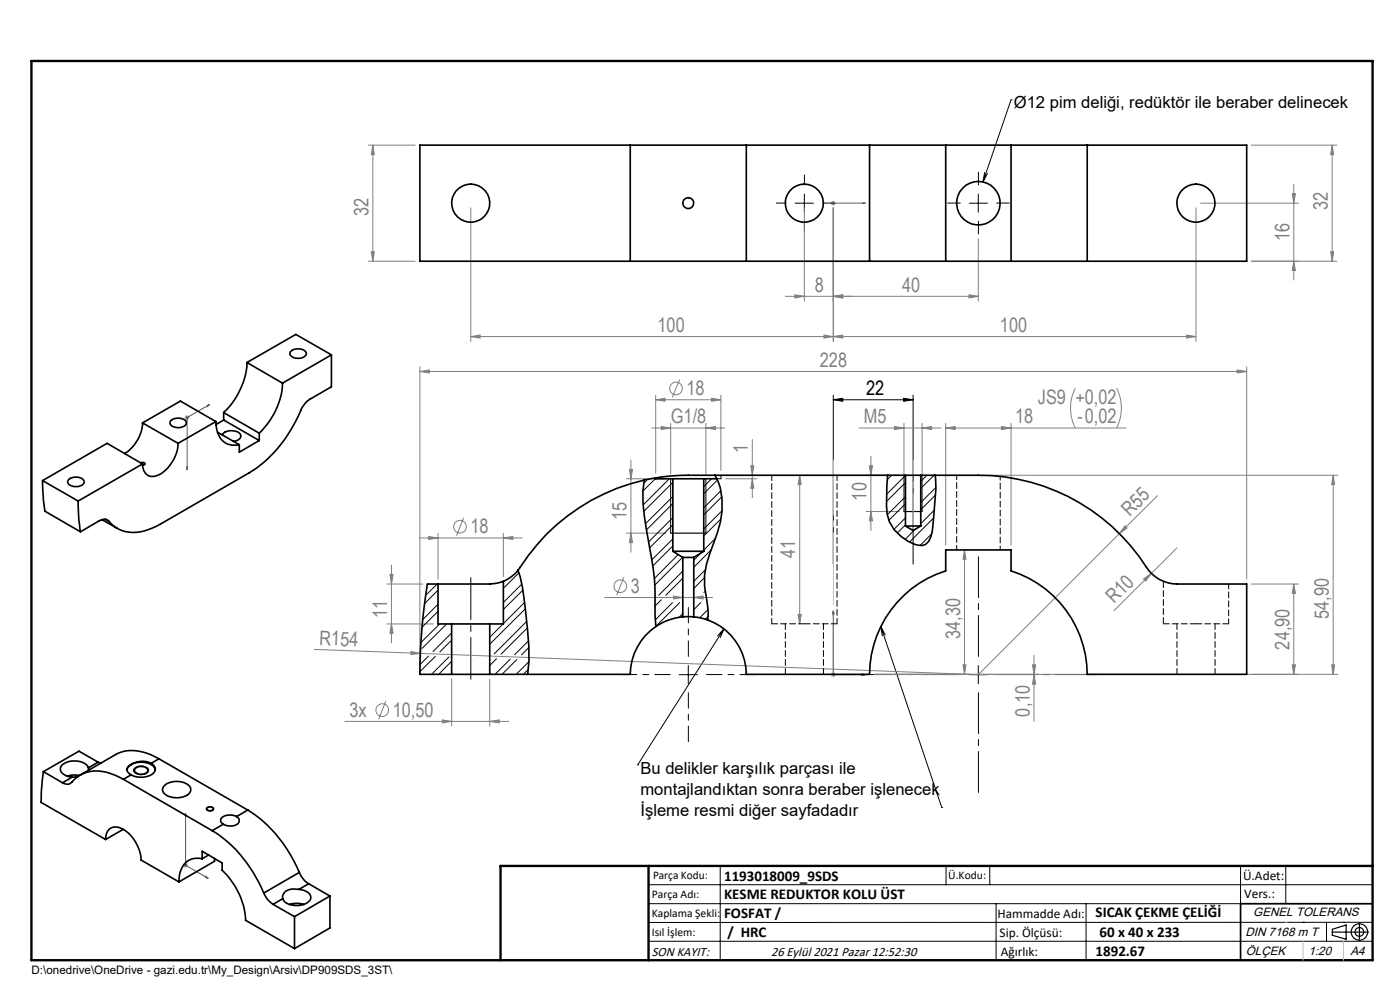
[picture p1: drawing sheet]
<svg xmlns="http://www.w3.org/2000/svg" width="297mm" height="210mm" viewBox="0 0 297 210" stroke-linecap="round" stroke-linejoin="round" font-family="sans-serif">
<g fill="none" stroke="#808080" stroke-width=".21">
<path d="M78.1 30.8h10M79.1 30.8l.3 2h-.6zM79.1 30.8v24.6M265.5 30.8h18.1M274.5 39.1v20.3M282.6 30.8l.3 2h-.6zM282.6 30.8v24.6M78.1 55.4h10M78.8 53.4h.6l-.3 2zM99.9 44.1v28.3M170.6 44.1v19.8M176.3 43.1h1"/>
<path d="M176.4 42.7l.7 .8M176.8 44.1v28.3M176.8 42.6v1M177.1 42.7l-.7 .8M207.5 50.6v13.3M253.7 44.1v28.3M254.7 43.1h20.8M274.1 41.1h.7l-.3 2zM274.5 55.4l.3 2h-.7zM282.3 53.4h.6l-.3 2zM283.6 55.4h-18.1M89.1 78.8l2-.3v.6z"/>
<path d="M89.1 77.8v64.2M89.1 78.8h175.4M99.9 71.4l1.9-.3v.6zM99.9 71.4h153.8M168.6 62.5l2 .4-2 .3zM174.8 71.1l2 .3-2 .3zM176.8 62.9l2-.4v.7zM176.8 71.4l2-.3v.6zM205.6 62.5l1.9 .4-1.9 .3zM207.5 62.9h-40.9M251.7 71.1l2 .3-2 .3zM262.5 78.5l2 .3-2 .3z"/>
<path d="M264.5 77.8v45.1M39.2 88.6h1M39.3 88.2l.7 .7M39.7 88.1v1M40 88.2l-.7 .7M133.5 99.6h.7l-.4 2zM133.8 97.6v19.5M138.3 90.8h15.4M139.1 84.8l2-.3v.6zM139.1 83.8v16.6M139.1 84.8h13.8M140.3 90.5l2 .3-2 .3z"/>
<path d="M142.3 89.8v10.8M144.2 80.5l-1.6 3.8M149.8 90.8l2-.3v.6zM149.8 89.8v10.8M151 84.5l1.9 .3-1.9 .3zM152.9 83.8v16M159.3 98.8h.6l-.3 2zM159.6 93.2v12.4M182.2 90.8h17.4M184.4 98.8h.7l-.4 2zM184.7 96.8v15.7M189.8 90.5l2 .3-2 .3z"/>
<path d="M191.8 89.8v17.7M195.6 90.8l2-.3v.6zM195.6 89.8v17.7M200.6 90.8l2-.3v.6zM200.6 90.8h38.3M200.6 89.8v25.8M212.5 90.5l2 .3-2 .3zM214.5 89.8v25.8M228.1 82.3a9.6 9.6 0 0 0 0 8.5M236.9 82.3a9.6 9.6 0 0 1 0 8.5M83 119.9v16.4M88.9 114.1h21.9"/>
<path d="M90.9 113.8l2 .3-2 .3zM92.9 113.1v9.8M98.4 109.8l-1.6 3.9M106.8 114.1l2-.3v.6zM106.8 113.1v9.2M132.9 101.6h8.4M132.9 113.1h8.4M133.8 113.1l.4 2h-.7zM154 101.6h6.6M159.6 101.6l.3 2h-.6zM169.7 100.8v31.6M169.7 100.8l.3 2h-.7z"/>
<path d="M183.8 100.8h7M183.8 108.5h7M184.7 108.5l.4 2h-.7zM204.6 116.7l.3 1.9h-.6zM204.6 116.7v26.3M208.6 100.8h75.2M237.5 113.2l-30 29.9-118.3-4.5M238.7 111.5l.4 .5-1.6 1.2zM245.5 105.2l-8 8M249.7 116.2l-5.4 5.4M282.8 100.8l.3 2h-.6zM282.8 100.8v42.2"/>
<path d="M66.7 137.8l22.5 .8M82.1 123.9h7.6M82.1 132.4h9.8M82.7 121.9h.7l-.4 2zM83 132.4l.4 1.9h-.7zM87.2 138.2l2 .4-2 .2zM128.3 126.7h22.9M132.4 122.4l-1.6 3.9M142.9 126.4l2 .3-2 .4zM147.2 126.7l2-.3v.7zM169.3 130.3h.7l-.3 2.1zM219.4 139v14"/>
<path d="M242.6 122.8l1.7-1.2-1.2 1.7zM244.3 121.6l-8 7.9M265.5 123.9h10M274.5 123.9l.3 2h-.7zM274.5 123.9v19.1M73.2 153h34.7M81.8 148.7l-1.5 3.9M93.8 152.7l2 .3-2 .3zM95.8 144v10M103.9 153l2-.3v.6zM103.9 144v10M176.3 143.1h1"/>
<path d="M176.4 142.8l.7 .7M176.8 142.6v1M177.1 142.8l-.7 .7M185.5 143h98.3M204.3 141h.6l-.3 2zM219 141h.7l-.3 2zM219.4 143.1l.3 2h-.7zM274.1 141h.7l-.3 2zM282.5 141h.6l-.3 2zM38.9 183.5h1M39 183.2l.7 .7M39.4 183v1"/>
<path d="M39.7 183.2l-.7 .7"/>
<circle cx="143.4" cy="82.4" r="1.34"/>
<circle cx="97.6" cy="111.7" r="1.34"/>
<circle cx="131.6" cy="124.3" r="1.34"/>
<circle cx="81.1" cy="150.6" r="1.34"/>
</g>
<g fill="none" stroke="#000" stroke-width=".21">
<path d="M208.9 36.6l-.4 2M209.5 36.8l-1 1.8M214.5 21.2h.1M214.5 21.2l-6 17.4M168.7 43.1h3.8M170.6 41.2v3.8M205.6 43.1h3.9M207.5 41.2v3.8M176.8 84.8l2-.3v.6zM176.8 83.8v35.9M176.8 84.8h16.9M191.7 84.5l2 .3-2 .3z"/>
<path d="M193.7 83.8v35.9M142.3 101.6v11.5M149.8 101.6v11.5M191.8 100.8v7.7M195.6 100.8v7.7M153.6 133.4l-18.3 28.8M153.6 133.4l-.8 1.8M153.6 133.4l-1.4 1.5M186.9 132.9l12.9 38.4M186.9 132.9l.9 1.8M186.9 132.9l.3 2M144.1 143.1h3.9"/>
<path d="M146 141.2v3.8M205.6 143.1h3.9M207.5 141.2v3.8M28.6 162.9a2.23 2.23 0 0 1 2.9 .2v.2a1.41 1.41 0 0 1-1.8 1.1 1.1 1.1 0 0 1-1.3-1.3zM44 171.2a.92 .92 0 0 1 1.4 .5 .94 .94 0 0 1-1.7-.2zM135.3 162.2h.1M199.8 171.3h.1M137.6 187.7h153.6M137.6 191.7h153.6M137.6 199.7h153.6M152.8 183.7v20M200.7 183.7v4"/>
<path d="M210 183.7v4M211.3 191.7v12M230.4 191.7v12M263.2 183.7v20M272.8 183.7v8M276.4 195.6h.1M281.4 195.6v4.1M285 195.6h.1M291.2 195.6l-153.6 .1"/>
</g>
<g fill="none" stroke="#000" stroke-width=".25">
<path d="M142.3 113.1h7.5M191.8 108.5h3.8M282.6 197.7h7.8M282.6 197.1l3-.9v3l-3-.8zM288.4 195.8v3.8M106.2 203.7h185"/>
<circle cx="288.4" cy="197.7" r="1.74"/>
<circle cx="288.4" cy="197.7" r=".93"/>
</g>
<g fill="none" stroke="#00f" stroke-width=".21">
<path d="M176.6 43.1h.4zM176.8 43.1h.1M176.8 43.1h6.8M183.6 43.1h-.7h.7M39.5 99.2l.3-.2-.1 .7zM44 86l.5-.2-.5 .4zM44.5 85.8l-4.8 2.8v11.1M176.8 129.6l.2 .6h-.4zM176.8 129.6v13.5h6.8M182.9 142.9l.7 .2-.7 .2zM39.4 172.5l.1 .6-.3-.1zM39.4 172.5v11l4.8 2.8"/>
<path d="M43.7 185.9l.5 .4-.5-.1z"/>
</g>
<path d="M146 139.2v-10.3M142.2 143.1h-10.4M146 146.9v10.4M149.9 143.1h10.4" fill="none" stroke="#000" stroke-width=".21" stroke-dasharray="15.2 1.3 1.3 1.3" stroke-dashoffset="12"/>
<path d="M207.6 139.2v-21.1M203.7 143.1h-21.1M207.6 146.9v21.2M211.4 143.1h21.2" fill="none" stroke="#000" stroke-width=".21" stroke-dasharray="15.2 1.3 1.3 1.3" stroke-dashoffset="6.6"/>
<path d="M99.9 144.1v-21.6" fill="none" stroke="#000" stroke-width=".21" stroke-dasharray="15.2 1.3 1.3 1.3" stroke-dashoffset="6.4"/>
<path d="M170.6 39.2v-2.1M207.6 39.2v-2.7M166.8 43.1h-2.1M170.6 46.9v2.1M174.5 43.1h2.1M203.7 43.1h-2.7M207.6 46.9v2.7M211.4 43.1h2.7" fill="none" stroke="#000" stroke-width=".21" stroke-dasharray="15.2 1.3 1.3 1.3"/>
<path d="M291.2 191.7h-28v12" fill="none" stroke="#000" stroke-width=".35"/>
<path d="M6.7 12.9h284.5v190.8h-284.5zM137.6 183.7v20M291.2 183.7h-185v20" fill="none" stroke="#000" stroke-width=".5"/>
<path d="M193.7 112.5v-14.9" fill="none" stroke="#c0c0c0" stroke-width=".21" stroke-dasharray="15.2 1.3 1.3 1.3" stroke-dashoffset="7.4"/>
<path d="M176.8 143.7v-46.1" fill="none" stroke="#c0c0c0" stroke-width=".21" stroke-dasharray="15.2 1.3 1.3 1.3" stroke-dashoffset="3.7"/>
<path d="M276.4 199.7v4M285 199.7v4" fill="none" stroke="#c0c0c0" stroke-width=".21"/>
<path d="M272.8 195.6h.1" fill="none" stroke="#c0c0c0" stroke-width=".25"/>
<path d="M176.8 84.8l2-.3v.6zM191.7 84.5l2 .3-2 .3z" fill="#000"/>
<g fill="#00f">
<path d="M182.9 142.9l.7 .2-.7 .2zM176.8 129.6l.2 .6h-.4z"/>
<path d="M182.9 43.1h.7zM176.6 43.1h.4zM43.7 185.9l.5 .4-.5-.1zM39.4 172.5l.1 .6-.3-.1zM44 86v.2l.5-.4zM39.5 99.2l.2 .5 .1-.7z"/>
</g>
<g fill="#808080">
<path d="M87.2 138.2l2 .4-2 .2z"/>
<path d="M242.6 122.8l1.7-1.2-1.2 1.7z"/>
<path d="M238.7 111.5l.4 .5-1.6 1.2z"/>
<path d="M106.8 114.1l2-.3v.6zM90.9 113.8l2 .3-2 .3z"/>
<path d="M140.3 90.5l2 .3-2 .3zM149.8 90.8l2-.3v.6zM139.1 84.8l2-.3v.6zM151 84.5l1.9 .3-1.9 .3zM189.8 90.5l2 .3-2 .3zM195.6 90.8l2-.3v.6zM176.8 62.9l2-.4v.7zM205.6 62.5l1.9 .4-1.9 .3z"/>
<path d="M174.8 71.1l2 .3-2 .3zM99.9 71.4l1.9-.3v.6z"/>
<path d="M176.8 62.9l2-.4v.7zM168.6 62.5l2 .4-2 .3z"/>
<path d="M93.8 152.7l2 .3-2 .3zM103.9 153l2-.3v.6z"/>
<path d="M200.6 90.8l2-.3v.6zM212.5 90.5l2 .3-2 .3z"/>
<path d="M274.1 141h.7l-.3 2zM274.5 123.9l.3 2h-.7z"/>
<path d="M282.3 53.4h.6l-.3 2zM282.6 30.8l.3 2h-.6z"/>
<path d="M159.6 101.6l.3 2h-.6zM159.3 98.8h.6l-.3 2z"/>
<path d="M83 132.4l.4 1.9h-.7zM82.7 121.9h.7l-.4 2zM204.6 116.7l.3 1.9h-.6zM204.3 141h.6l-.3 2zM219.4 143.1l.3 2h-.7zM219 141h.7l-.3 2zM78.8 53.4h.6l-.3 2zM79.1 30.8l.3 2h-.6z"/>
<path d="M282.8 100.8l.3 2h-.6zM282.5 141h.6l-.3 2zM169.7 100.8l.3 2h-.7zM169.3 130.3h.7l-.3 2.1zM133.5 99.6h.7l-.4 2zM133.8 113.1l.4 2h-.7zM184.4 98.8h.7l-.4 2zM184.7 108.5l.4 2h-.7z"/>
<path d="M274.1 41.1h.7l-.3 2zM274.5 55.4l.3 2h-.7z"/>
<path d="M142.9 126.4l2 .3-2 .4zM147.2 126.7l2-.3v.7z"/>
<path d="M89.1 78.8l2-.3v.6zM262.5 78.5l2 .3-2 .3z"/>
<path d="M176.8 71.4l2-.3v.6zM251.7 71.1l2 .3-2 .3z"/>
</g>
<g fill="none" stroke="#000" stroke-width=".21">
<path d="M137.4 101.7l-.9 .8M139.1 101.5l-2.7 2.7M142 101.6l-5.5 5.5M142.7 109.8l-5.1 5.2M142.7 102.3l-6.1 6.2M142.7 106.8l-5.6 5.6M142.7 105.3l-5.8 5.8M142.7 114.3l-4.4 4.4M142.7 111.3l-4.9 4.9M142.7 115.8l-4.2 4.2M143.9 117.6l-5.1 5.1M144.8 118.2l-5.9 5.9"/>
<path d="M148.7 117.3l-1.5 1.5M150.9 116.6l-3.7 3.7M151 101.6l-1.7 1.6M151.8 114.2l-2.5 2.5M152.2 101.8l-2.9 2.9M152.9 104.1l-3.6 3.6M153 110.1l-3.7 3.6M153.1 105.4l-3.8 3.8M153.2 108.3l-3.9 3.9M189.2 100.8l-1 1M192.1 100.9l-4 3.9M192.1 105.4l-3.9 3.8"/>
<path d="M192.1 109.8l-2.4 2.5M192.1 102.4l-4 4M192.1 106.8l-3.5 3.6M192.1 111.3l-1.7 1.8M194.1 112.3l-2.1 2.1M196.6 100.8l-1.3 1.3M197.6 113.3l-2.4 2.4M198.1 109.8l-5.2 5.2M198.2 100.8l-2.9 2.8M198.2 108.2l-2.9 2.9M198.5 105l-3.2 3.1M198.5 103.4l-3.2 3.2"/>
<path d="M90.9 139.2l-1.8 1.8M92.4 139.2l-3.3 3.3M92.7 123.9l-2.4 2.4M92.9 128.2l-3.2 3.2M92.9 125.2l-2.8 2.8M92.9 129.7l-3.4 3.4M93.3 132.4l-4 3.9M94.8 132.4l-5.3 5.1M95.2 139.3l-3.7 3.7M95.8 134.3l-3.9 3.9M95.8 135.8l-2.5 2.5M105.3 139.7l-1.4 1.5"/>
<path d="M106.7 132.4l-2.8 2.8M108.2 139.8l-3.2 3.2M109.6 139.9l-3.1 3.1M110.1 121.5l-3.3 3.3M110.7 123.9l-3.9 3.9M110.9 125.2l-4.1 4.1M111.3 127.8l-4.5 4.5M111.4 129.1l-7.5 7.6M111.7 131.8l-6.9 6.9M111.9 133.2l-5.6 5.6M112.1 136l-2.9 2.9M112.2 137.4l-1.6 1.5"/>
<path d="M140.3 127.2l-1.3 1.3M142.7 127.8l-3.7 3.7M144.2 127.8l-5.1 5M144.9 121.1l-5.1 5.2M144.9 125.7h-.1M144.9 130.1l-.9 .9M144.9 122.7l-3.6 3.6M148.7 127.8l-1.5 1.5M149.4 122.6l-2.2 2.2M149.6 120.9l-2.4 2.4M149.6 125.4l-.3 .3M150.2 129.3l-1.8 1.7"/>
<path d="M150.2 130.7l-.6 .6M95.8 140.3l-2.7 2.7M112.1 141.9l-1.1 1.1M112.2 140.3l-2.7 2.7"/>
</g>
<g fill="none" stroke="#000" stroke-width=".35">
<path d="M133.7 30.8h24.6M133.7 30.8h-44.6v24.6h44.6M133.7 30.8v24.6M158.3 30.8v24.6M158.3 30.8h26.2M184.5 30.8h16.1M184.5 30.8v24.6M200.6 30.8v24.6M200.6 30.8h13.9M214.5 30.8h16.1M214.5 30.8v24.6M230.6 30.8h33.9v24.6h-33.9"/>
<path d="M230.6 30.8v24.6M133.7 55.4h24.6M158.3 55.4h26.2M184.5 55.4h16.1M200.6 55.4h13.9M214.5 55.4h16.1M52.4 76.9a15.9 15.9 0 0 1-5 10.6M52.4 76.9l7.5 4.4M61.6 74.6a2.34 2.34 0 0 1 3.4 .2 1.4 1.4 0 0 1-1.7 1.2 1.43 1.43 0 0 1-1.8-1.1zM70.3 75.3v6.7l-4.5 2.7a5.1 5.1 0 0 0-2 2.4 28.3 28.3 0 0 1-10.9 13.2l-18.9 10.9a9.5 9.5 0 0 1-8.7 1.1l-1.2-.7-1-1M70.3 75.3l-10.4 6M70.3 75.3l-7.5-4.4-10.4 6"/>
<path d="M29.9 98.2a.45 .45 0 0 1 .5-.1 .45 .45 0 0 1 .3 .5l-.4 .1M30.2 89.7a8.3 8.3 0 0 1-3.7 6.5M30.2 98.4l-7.5-4.4-13.7 7.9M30.2 98.4l-13.6 7.9M30.2 89.7l7.6 4.3M36.3 89.1a2.37 2.37 0 0 1 3.2 .4 1.33 1.33 0 0 1-1.6 1.2 1.44 1.44 0 0 1-1.8-1.1zM37.8 94a8.1 8.1 0 0 1-4.5 6.9 2.13 2.13 0 0 1-3-2l-.1-.5M45.8 89.4a4.7 4.7 0 0 0 2.7 4.9l1.1 .1 1.2-.1M45.8 89.4l-7.5-4.3-8.1 4.6M45.8 89.4l-8 4.6M46.1 91.7l4.7 2.6M47.2 92.2a2.59 2.59 0 0 1 3.8-.1 1.2 1.2 0 0 1-1.3 1.5h-.2"/>
<path d="M47.4 87.5l7.6 4.4M47.4 89.1l7.6 4.3M47.4 89.1l-1.6 1M47.4 87.5v1.6M55 93.4l-4.2 2.5v-1.6M55 91.9v1.5M59.9 81.3a15.9 15.9 0 0 1-4.9 10.6M9 101.9l.2 4.2 .3 2.3 7.6 4.4M9 101.9l7.6 4.4M14.6 101.7a2.33 2.33 0 0 1 3.2 .3 1.29 1.29 0 0 1-1.6 1.2 1.45 1.45 0 0 1-1.8-1.1zM16.6 106.3l.1 3.3 .4 3.2M21.6 110.2l3.3 1.9"/>
<path d="M22.4 110.2l.7 .4M23.1 110.6a1.47 1.47 0 0 0-2-.2l-4 2.4M136.7 101.8a43.6 43.6 0 0 0-26.8 19.2M136.7 101.8a29.3 29.3 0 0 0 .4 10.3l.8 4.6a51.1 51.1 0 0 1 1.1 13.7l.1 2.5M139.1 101.4l-2.4 .4M139.1 101.4v.2h3.6M142.7 116.9h6.6M142.7 101.6h6.6M142.7 116.9l2.2 1.3M142.7 101.6v15.3M144.9 118.2h2.3M144.9 118.2v12.6"/>
<path d="M147.2 118.2v12.6M149.3 116.9l-2.1 1.3M149.3 101.6v15.3M149.3 101.6h2.8M151.7 100.8a14.7 14.7 0 0 1 .5 12.2 44.5 44.5 0 0 0-2.7 8.9v2.4a25.3 25.3 0 0 1 .6 7.2M151.7 100.8a61.7 61.7 0 0 0-12.6 .6M151.7 100.8h40.4M188.3 100.8l-.2 4.7a8.7 8.7 0 0 0 3.1 8.3 6.6 6.6 0 0 0 4.5 1.9 2.95 2.95 0 0 0 2-2.8l.8-9.2-.1-2.9M192.1 111.6h3.2M192.1 100.8h3.2M192.1 100.8v10.8M192.1 111.6l1.6 .9 1.6-.9"/>
<path d="M195.3 100.8h12.2a42.6 42.6 0 0 1 36.3 20.3 7.7 7.7 0 0 0 5.9 2.8h14.8v19.1h-33.9a23.1 23.1 0 0 0-16.1-21.9v-4.4h-13.9v4.4a23.1 23.1 0 0 0-16.1 21.9h-26.2a12.4 12.4 0 0 0-8.2-11.5M195.3 100.8v10.8M92.9 123.9h-2.2a123.8 123.8 0 0 0-1.6 19.1h6.7M92.9 123.9v8.5h2.9M95.8 132.4h8.1M95.8 132.4v10.6M103.9 132.4v10.6M106.8 123.3l-.5 .2a16.6 16.6 0 0 1-5.7 .4h-7.7M106.8 123.3v9.1h-2.9M109.9 121a36.1 36.1 0 0 1 1.6 8.8 49.8 49.8 0 0 1 .4 13.2M109.9 121a8.1 8.1 0 0 1-3.1 2.3M139.1 132.9a12.5 12.5 0 0 0-5.4 10.1h-29.8"/>
<path d="M144.9 130.8h2.3M144.9 130.8a12.7 12.7 0 0 0-5.8 2.1M147.2 130.8l2.9 .7M95.8 143h8.1M9.2 163.7l-.4 4-.1 2.5 13.7 7.9M9.2 163.7l4.1 2.3M15.3 164.8l-2 1.2M16.6 164.7l-1.3 .1M16.8 164.5l-1.1-.1-1.4 .2M18.8 162.9l-.1 .5M18.8 162.9a3.7 3.7 0 0 0-4.7-1.2 1.39 1.39 0 0 0-1.3 1.4 1.39 1.39 0 0 0 1.1 1.4l1.4 .3M20.8 161.7l.5 .2"/>
<path d="M20.8 161.7l-2 1.2M20.8 161.7l-4-2.4-7.6 4.4M22.4 178.1a2.24 2.24 0 0 1 1-2.4 2.24 2.24 0 0 1 2.5 .1 8.2 8.2 0 0 1 4.1 6.6l8 4.7M26.1 175.9l-3.7 2.2M26.2 165.3a9.6 9.6 0 0 0-8.7-1.1l-1.8 1.2a1.61 1.61 0 0 1-2.4 .6M26.2 165.3l18.8 10.9M27.8 164.4l-1.6 .9M28.6 163.1a1.79 1.79 0 0 1 2.8 .3 1.38 1.38 0 0 1-1.9 .8l-.8-.4a.48 .48 0 0 1-.1-.7zM32.1 161.9a1.32 1.32 0 0 1 .8 1.4 1.32 1.32 0 0 1-1 1.2 4.6 4.6 0 0 1-4.1-.1M32.1 161.9a4.3 4.3 0 0 0-5.1 1 1.14 1.14 0 0 0 .8 1.5M32.9 163.3a2.92 2.92 0 0 0-3.3-1.6 2.81 2.81 0 0 0-2.6 1.5v.2M33.7 161a9.2 9.2 0 0 0-9.1-1l-7.6 4.4"/>
<path d="M33.7 161l-1.6 .9M33.7 161l18.9 10.8M35 166.5a4.3 4.3 0 0 1 5.3 .4 1.42 1.42 0 0 1-1.1 2 4.3 4.3 0 0 1-4.5-.8 1.15 1.15 0 0 1 .3-1.6zM44 171.3a.73 .73 0 0 1 1.2 .4 .9 .9 0 0 1-1.3-.1zM45 176.2a27.7 27.7 0 0 1 11 13.2M47.4 174.8l-2.4 1.4M50.2 173.2a.95 .95 0 0 1 .6 1 .95 .95 0 0 1-.8 .8 3.1 3.1 0 0 1-2.6-.2M50.2 173.2a2.74 2.74 0 0 0-3.4 .5 .84 .84 0 0 0 .6 1.1M52.6 171.8a28.2 28.2 0 0 1 10.9 13.3M52.6 171.8l-2.4 1.4M42.9 182.2v-1.6l4.2 2.4v1.6a15.7 15.7 0 0 1 5 10.6l10.4 6M42.9 182.2a3.8 3.8 0 0 0-4.8 3.5l-.1 1.4"/>
<path d="M44.3 181.4l-1.4 .8M45.5 182.1v.6l-7.5 4.4M56 189.4a5.1 5.1 0 0 0 1.9 2.4M57.9 191.8l4.6 2.6M60 190.6l-2.1 1.2M61.4 191.9l1.4-.3 1.7 .3M62.5 194.4v6.8M63.4 188.7a2.48 2.48 0 0 1 2.5 1.5 2.17 2.17 0 0 1-2.1 1.8 3.4 3.4 0 0 1-3.8-1.4M63.4 188.7a2.95 2.95 0 0 0-3.4 1.1v.8M63.5 185.1a5.1 5.1 0 0 0 2 2.4M63.5 185.1l-7.5 4.3M65.5 187.5l-2.1 1.2"/>
<path d="M65.5 187.5l4.5 2.6M70 190.1l-7.5 4.3M70 190.1v6.7l-7.5 4.4"/>
<circle cx="99.9" cy="43.1" r="4"/>
<circle cx="146" cy="43.1" r="1.15"/>
<circle cx="170.6" cy="43.1" r="4"/>
<circle cx="207.6" cy="43.1" r="4.6"/>
<circle cx="253.7" cy="43.1" r="4"/>
</g>
<path d="M163.7 132.3h6.9M170.6 132.3h7M246.8 132.3h6.9M253.7 132.3h6.9" fill="none" stroke="#000" stroke-width=".21" stroke-dasharray="1.3 .6"/>
<path d="M152.1 101.6h.9M153 101.6v-.8" fill="none" stroke="#000" stroke-width=".21" stroke-dasharray="1.3 .6" stroke-dashoffset=".4"/>
<path d="M246.8 123.3v9" fill="none" stroke="#000" stroke-width=".21" stroke-dasharray="1.3 .6" stroke-dashoffset="-.1"/>
<path d="M260.6 132.3v-8.4" fill="none" stroke="#000" stroke-width=".21" stroke-dasharray="1.3 .6" stroke-dashoffset=".2"/>
<path d="M163.7 100.8v31.5M166.6 132.3v10.7M177.6 132.3v-31.5M249.7 132.3v10.7M174.7 143v-10.7M257.8 143v-10.7" fill="none" stroke="#000" stroke-width=".21" stroke-dasharray="1.3 .6" stroke-dashoffset=".1"/>
<path d="M203 100.8v15.8" fill="none" stroke="#000" stroke-width=".21" stroke-dasharray="1.3 .6" stroke-dashoffset=".3"/>
<path d="M212.2 116.6v-15.6" fill="none" stroke="#000" stroke-width=".21" stroke-dasharray="1.3 .6" stroke-dashoffset=".5"/>
<g font-size="4.2" fill="#808080">
<text x="78.2" y="45.8" transform="rotate(-90 78.2 45.8)">32</text>
<text x="281.7" y="44.6" transform="rotate(-90 281.7 44.6)">32</text>
<text x="273.5" y="51.1" transform="rotate(-90 273.5 51.1)">16</text>
<text x="172.9" y="61.9">8</text>
<text x="191.4" y="61.9">40</text>
<text x="139.5" y="70.4">100</text>
<text x="212.1" y="70.4">100</text>
<text x="173.9" y="77.8">228</text>
<text x="145.6" y="83.8">18</text>
<text x="142.3" y="89.8">G1/8</text>
<text x="183.2" y="89.8">M5</text>
<text x="215.4" y="89.8">18</text>
<text x="220.2" y="85.6">JS9 +0,02</text>
<text x="228.6" y="89.8">-0,02</text>
<text x="158.7" y="96.1" transform="rotate(-90 158.7 96.1)">1</text>
<text x="183.8" y="106.2" transform="rotate(-90 183.8 106.2)">10</text>
<text x="99.8" y="113.2">18</text>
<text x="132.9" y="110.3" transform="rotate(-90 132.9 110.3)">15</text>
<text x="239.7" y="109.6" transform="rotate(-45 239.7 109.6)">R55</text>
<text x="168.7" y="118.3" transform="rotate(-90 168.7 118.3)">41</text>
<text x="133.8" y="125.8">3</text>
<text x="82.1" y="131.1" transform="rotate(-90 82.1 131.1)">11</text>
<text x="236.4" y="128.2" transform="rotate(-45 236.4 128.2)">R10</text>
<text x="281.9" y="131.3" transform="rotate(-90 281.9 131.3)">54,90</text>
<text x="67.7" y="136.8" transform="rotate(2 67.7 136.8)">R154</text>
<text x="203.7" y="135.5" transform="rotate(-90 203.7 135.5)">34,30</text>
<text x="273.5" y="137.8" transform="rotate(-90 273.5 137.8)">24,90</text>
<text x="74.1" y="152.1">3x</text>
<text x="83.3" y="152.1">10,50</text>
<text x="218.4" y="152" transform="rotate(-90 218.4 152)">0,10</text>
</g>
<text font-size="4.2" x="183.7" y="83.8">22</text>
<g font-size="3.5">
<text x="215.1" y="23">Ø12 pim deliği, redüktör ile beraber delinecek</text>
<text x="135.9" y="164.1">Bu delikler karşılık parçası ile</text>
<text x="135.9" y="168.6">montajlandıktan sonra beraber işlenecek</text>
<text x="135.9" y="173.2">İşleme resmi diğer sayfadadır</text>
</g>
<g font-size="3.2">
<text x="153.6" y="190.8">KESME REDUKTOR KOLU ÜST</text>
<text x="153.6" y="186.8">1193018009_9SDS</text>
<text x="153.6" y="194.8">FOSFAT /</text>
<text x="232.4" y="194.5">SICAK ÇEKME ÇELİĞİ</text>
<text x="154.3" y="198.8">/ HRC</text>
<text x="232.4" y="202.8">1892.67</text>
<text x="233.2" y="198.8">60 x 40 x 233</text>
</g>
<g font-size="2.8">
<text x="263.7" y="186.7">Ü.Adet:</text>
<text x="263.9" y="190.5">Vers.:</text>
<text x="211.6" y="194.8">Hammadde Adı:</text>
<text x="138.3" y="202.8">SON KAYIT:</text>
<text x="163.6" y="202.8">26 Eylül 2021 Pazar 12:52:30</text>
<text x="212.1" y="198.7">Sip. Ölçüsü:</text>
<text x="212.3" y="202.7">Ağırlık:</text>
</g>
<g font-size="2.6">
<text x="265.9" y="194.4">GENEL TOLERANS</text>
<text x="264.2" y="198.5">DIN 7168 m T</text>
<text x="264.3" y="202.6">ÖLÇEK</text>
<text x="277.6" y="202.6">1:20</text>
<text x="286.5" y="202.6">A4</text>
</g>
<g font-size="2.5">
<text x="138.3" y="190.5">Parça Adı:</text>
<text x="138.5" y="186.5">Parça Kodu:</text>
<text x="201.2" y="186.5">Ü.Kodu:</text>
<text x="138.3" y="194.5">Kaplama Şekli:</text>
<text x="138.3" y="198.6">Isıl İşlem:</text>
<text x="6.7" y="206.7">D:\onedrive\OneDrive - gazi.edu.tr\My_Design\Arsiv\DP909SDS_3ST\</text>
</g>
</svg>
